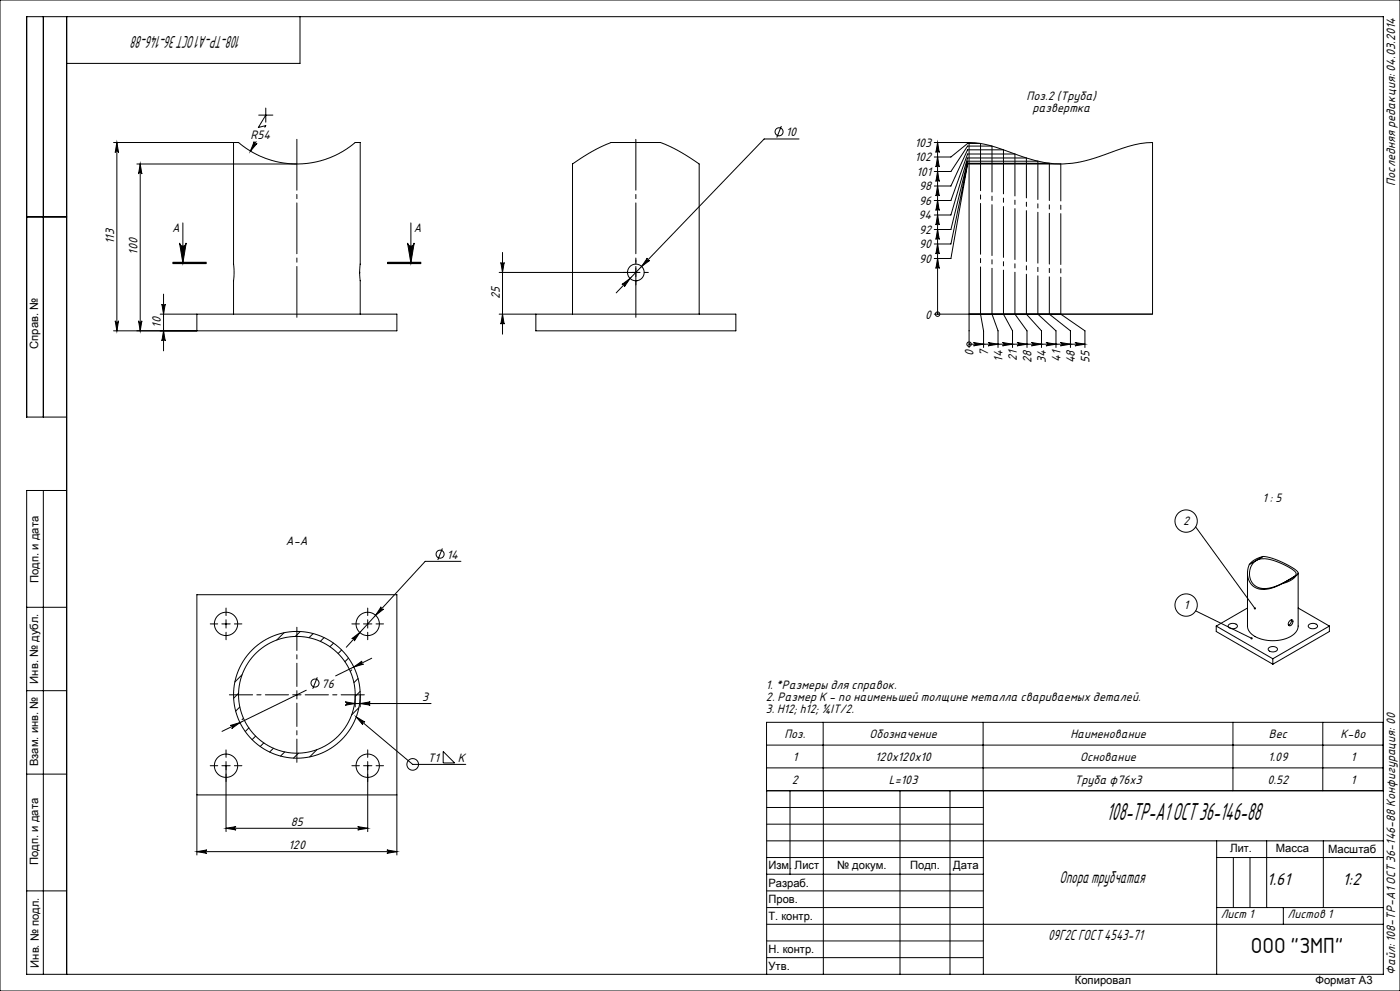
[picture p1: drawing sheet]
<svg xmlns="http://www.w3.org/2000/svg" width="420mm" height="297mm" viewBox="0 0 420 297" stroke-linecap="round" stroke-linejoin="round" font-family="sans-serif">
<g fill="none" stroke="#000" stroke-width=".3">
<path d="M0 0h420v297h-420zM13 5v120M20 5v287M90 5v14h-70M77.6 34.5h4.3M79.7 34.5l-2.2 3.7 2.2-.6-.3 .5M79.7 32.4v4.2M234.4 37.8l-1.4 3.4M34.1 42.7h36M35.1 42.7v56.4M35.1 42.7l.5 3a.5 .5 0 0 0-.5-.5 .5 .5 0 0 0-.5 .5zM41.1 49.1h48"/>
<path d="M42.1 49.1l.5 3a.5 .5 0 0 0-.5-.4 .5 .5 0 0 0-.5 .4zM42.1 49.1v50M70.1 42.7h1.5a27 27 0 0 0 35 0h1.5v36.4l-.2 2.4 .2 12.6M70.1 42.7v36.5l.1 2.4-.1 12.5M76.3 42.5a.5 .5 0 0 0 .1 .6 .5 .5 0 0 0 .7-.1l-2 2.3zM76.8 42.4l-1.7 2.9M239.7 41.6h-10.4l-44.4 46.2M280.3 42.7h10.4M281.3 42.7l.5 3a.5 .5 0 0 0-.5-.5 .5 .5 0 0 0-.5 .5zM281.3 47.1l.5 3a.5 .5 0 0 0-.5-.5 .5 .5 0 0 0-.5 .5zM281.3 51.4l.5 3a.5 .5 0 0 0-.5-.5 .5 .5 0 0 0-.5 .5zM281.3 55.7l.5 3a.5 .5 0 0 0-.5-.4 .5 .5 0 0 0-.5 .4z"/>
<path d="M281.3 42.7v51.4M290.7 42.7a47.4 47.4 0 0 1 15.2 4 34.4 34.4 0 0 0 26.7-.8l1.2-.4a36.4 36.4 0 0 1 12-2.8v51.4h-55.1zM294.2 43h-3.9l-5 4.1h-5M297.6 43.8h-7.3l-5 7.6h-5M301 44.9h-10.7l-5 10.8h-5M304.5 46.2h-14.2l-5 13.9h-5M307.9 47.3h-17.6l-5 17.1h-5M311.4 48.3h-21.1l-5 20.5h-5M314.8 48.9h-24.5l-5 24.2h-5M318.2 49.1h-27.9l-5 28.4h-5M8 65h12M51.9 79h10z"/>
<path d="M51.9 78.8h10M51.9 78.6h10M53.9 72.8a1 1 0 0 0 1 1 1 1 0 0 0 1-1l-1 6zM54.9 66.8v12M116.3 78.8h10M116.3 78.6h10M116.3 79h10M122.3 72.8a1 1 0 0 0 1 1 1 1 0 0 0 1-1l-1 6zM123.3 66.8v12M150.3 78.6a.5 .5 0 0 0 .5 .5 .5 .5 0 0 0 .5-.5l-.5 3zM150.8 75.6v24.5M194.2 77.3a.5 .5 0 0 0 0 .7 .5 .5 0 0 0 .7 0l-2.4 1.8z"/>
<path d="M281.3 60.1l.5 3a.5 .5 0 0 0-.5-.5 .5 .5 0 0 0-.5 .5zM281.3 64.4l.5 3a.5 .5 0 0 0-.5-.4 .5 .5 0 0 0-.5 .4zM281.3 68.8l.5 3a.5 .5 0 0 0-.5-.5 .5 .5 0 0 0-.5 .5zM281.3 73.1l.5 3a.5 .5 0 0 0-.5-.4 .5 .5 0 0 0-.5 .4zM281.3 77.5l.5 3a.5 .5 0 0 0-.5-.5 .5 .5 0 0 0-.5 .5zM34.6 96.1a.5 .5 0 0 0 .5 .5 .5 .5 0 0 0 .5-.5l-.5 3zM41.6 96.1a.5 .5 0 0 0 .5 .5 .5 .5 0 0 0 .5-.5l-.5 3zM48.1 94.1h71v5h-85M48.6 91.1a.5 .5 0 0 0 .5 .5 .5 .5 0 0 0 .5-.5l-.5 3zM49.1 99.1l.5 3a.5 .5 0 0 0-.5-.4 .5 .5 0 0 0-.5 .4zM49.1 88.1v17M59.1 94.1v5"/>
<path d="M107.9 81.6v.2M150.8 94.1l.5 3a.5 .5 0 0 0-.5-.4 .5 .5 0 0 0-.5 .4zM160.8 94.1v5h60v-5h-71M171.8 94.1v-45l1.4-.9a50.5 50.5 0 0 1 10.2-5.5h12.5a6.7 6.7 0 0 1 5 1.2l4.6 2.4 4.2 2.8 .1 45M186.6 85.3l2.4-1.8-1.7 2.5a.5 .5 0 0 0 0-.7 .5 .5 0 0 0-.7 0zM188.3 81.6v.1M190.8 80.4v2.5M191.2 84.1h-.5M192 81.6h-42.2M280.3 94.1h65.5M281.3 94.1h.1M290.7 94.1v10.1"/>
<path d="M294.2 94.2l.9 5v5M294.2 94.1v.1M297.6 94.2l1.8 5v5M297.6 94.1v.1M301 94.2l2.8 5v5M301 94.1v.1M304.5 94.2l3.6 5v5M304.5 94.1v.1M307.9 94.2l4.5 5v5M307.9 94.1v.1M311.4 94.2l5.4 5v5M311.4 94.1v.1"/>
<path d="M314.8 94.2l6.3 5v5M314.8 94.1v.1M318.2 94.2l7.3 5v5M318.2 94.1v.1M290.7 103.2h.1M290.7 103.2h34.8M292.1 102.7l3 .5-3 .5a.5 .5 0 0 0 .4-.5 .5 .5 0 0 0-.4-.5zM296.4 102.7l3 .5-3 .5a.5 .5 0 0 0 .5-.5 .5 .5 0 0 0-.5-.5zM300.8 102.7l3 .5-3 .5a.5 .5 0 0 0 .4-.5 .5 .5 0 0 0-.4-.5zM305.1 102.7l3 .5-3 .5a.5 .5 0 0 0 .5-.5 .5 .5 0 0 0-.5-.5zM309.4 102.7l3 .5-3 .5a.5 .5 0 0 0 .5-.5 .5 .5 0 0 0-.5-.5zM313.8 102.7l3 .5-3 .5a.5 .5 0 0 0 .5-.5 .5 .5 0 0 0-.5-.5z"/>
<path d="M318.1 102.7l3 .5-3 .5a.5 .5 0 0 0 .5-.5 .5 .5 0 0 0-.5-.5zM322.5 102.7l3 .5-3 .5a.5 .5 0 0 0 .5-.5 .5 .5 0 0 0-.5-.5zM20 125h-12v-120h407v287h-407v-145h12M13 147v145M358.7 157.9l17.8 24.4M132.7 164.4l-1.4 3.4M138.3 168.2h-10.7l-23.7 25.8M374.2 171.8v15.8a5.1 5.1 0 0 0 4.6 4.1 10.3 10.3 0 0 0 10.1-2.4l.5-1.6v-15.9M374.8 169.2a5 5 0 0 0 4.1 7.5 12.2 12.2 0 0 0 5.8-1.8M376.9 168a4.6 4.6 0 0 0-1.6 6 4.6 4.6 0 0 0 5.8 2.2l2.8-1 2.9-1.5M376.9 168a8.8 8.8 0 0 1 7.4 .8l1.8 .9a4.7 4.7 0 0 1 2.7 2.3l-.4 .6-1.6 1.1M376.9 168l-2.1 1.2"/>
<path d="M379 166.8a20.6 20.6 0 0 1 10.4 4.8v.4l-.5 .5M379 166.8a7 7 0 0 0-4.2 2.4M379 166.8l-2.1 1.2M386.8 173.7l-2.1 1.2M388.9 172.5a7 7 0 0 1-4.2 2.4M388.9 172.5l-2.1 1.2M8 182h12M66.6 187h2.5M67.8 185.7v2.5M85.2 189.6l-2.2 2.2M90.1 189.3l-1.5 1.4M94 189.9l-1.3 1.2"/>
<path d="M97.2 191.1l-1.1 1.1M100.1 192.7l-1.1 1.1M102.5 194.8l-1.1 1.1M104.6 197.2l-1.1 1.1M105.5 191.4l2.4-1.8-1.6 2.5a.5 .5 0 0 0-.1-.7 .5 .5 0 0 0-.7 0zM106.1 199.9l2.5-1.8a.5 .5 0 0 0-.2 .7 .5 .5 0 0 0 .7 .2zM109.1 187h2.5M110.3 185.7v2.5M111.5 197.3l-10.8 5.3M114.3 181.9a.5 .5 0 0 0 .1 .7 .5 .5 0 0 0 .7-.1l-2.4 1.9zM358.7 183.1l16.8 8.2M364.9 187.6l16.9 9.8"/>
<path d="M364.9 187.6v1.7l16.9 9.8M368.6 187.2l1.1-.4a.98 .98 0 0 1 1.1 .1 .98 .98 0 0 1 .3 1.1l-1.2 .4a1 1 0 0 1-1.4-1.1zM374.2 182.2l-9.3 5.4M380.6 194.2l1.2-.4a1 1 0 0 1 1.3 1.1 1.64 1.64 0 0 1-2.6-.4zM381.8 197.4v1.7M387 186l.3-.2a.57 .57 0 0 1 .7 .3 .57 .57 0 0 1-.3 .7v.2a.65 .65 0 0 1-1 .5 .65 .65 0 0 1 0-1.1zM387.4 185.8l-.2 .9-.7 .6M389.4 182.2l9.4 5.4M392.7 187.2l1-.4a.98 .98 0 0 1 1.1 .1 .98 .98 0 0 1 .3 1.1l-1.2 .4a1 1 0 0 1-1.3-1.1zM398.8 187.6l-17 9.8M398.8 187.6v1.7l-17 9.8M8 207h12"/>
<path d="M69.1 217.4l2.9-.8-2.5 1.7a.5 .5 0 0 0 .2-.6 .5 .5 0 0 0-.6-.3zM71.6 207.8l-1.5 1.4M71.9 211.9l-1.2 1.2M72.6 202.2l-2.1 2.2M73 215.3l-.4 .4M74.6 218.2l-1 1M87.8 208.2h2.5M89.1 207v2.5M91.9 206.9l-25.3 12.3M95.2 203l-1.4 3.4M103.6 210.3l3 .5-3 .5a.5 .5 0 0 0 .4-.5 .5 .5 0 0 0-.4-.5zM105.5 200.8l-.4 .4"/>
<path d="M106.6 208.2v3.6M106.6 210.8h22.7M106.9 214.9l2.6 1.5a.5 .5 0 0 0-.7 .1 .5 .5 0 0 0 0 .7zM106.9 214.9l16.9 14.2h15.9M107.4 203.3l-1.2 1.3M107.7 212.1l-2.2 2.2M108 207.2l-1.4 1.5M108.1 208.2v3.6M108.1 210.8l3-.5a.5 .5 0 0 0-.5 .5 .5 .5 0 0 0 .5 .5zM247 216.5v75.5M294.9 216.5v20.5M369.9 216.5v20.5"/>
<path d="M396.8 216.5v20.5M8 232h12M59.1 238.2h60M66.6 229.5h2.5M67.8 228.2v21M76.7 220.6l-1.1 1.1M79.1 222.6l-1 1.1M82 224.3l-1.1 1.1M85.4 225.4l-1.2 1.2M89.5 225.7l-1.4 1.5M95.1 224.7l-2.2 2.1M109.1 229.5h2.5"/>
<path d="M110.3 228.2v21M133 225.2l3.4 3.5h-3.4zM230 230.1h184.9M230 223.3h184.9M230 237v55M237 237v25M270 237v55M285 237v55M295 237v55M414.9 237v-20.5h-184.9v20.5h185M59.1 256.2v-78h60v78M59.1 255.2h60"/>
<path d="M59.1 255.2l3-.5a.5 .5 0 0 0-.5 .5 .5 .5 0 0 0 .5 .5zM67.8 248.2h42.5M67.8 248.2l3-.5a.5 .5 0 0 0-.5 .5 .5 .5 0 0 0 .5 .5zM107.3 247.7l3 .5-3 .5a.5 .5 0 0 0 .5-.5 .5 .5 0 0 0-.5-.5zM116.1 254.7l3 .5-3 .5a.5 .5 0 0 0 .4-.5 .5 .5 0 0 0-.4-.5zM230 257h65M230 242h65M230 247h65M230 252h185M365 252v40M365 257h50M370 257v15"/>
<path d="M375 257v15M380 252v20M397 252v20M8 267h12M230 262h65M230 267h65M230 272h65M230 277h185M365 272h50M385 272v5M230 282h65M230 287h65"/>
<circle cx="233.7" cy="39.5" r="1.2"/>
<circle cx="190.8" cy="81.6" r="2.5"/>
<circle cx="281.3" cy="94.1" r=".67"/>
<circle cx="290.7" cy="103.2" r=".67"/>
<circle cx="355.8" cy="156.2" r="3.3"/>
<circle cx="132" cy="166.1" r="1.2"/>
<circle cx="67.8" cy="187" r="3.5"/>
<circle cx="110.3" cy="187" r="3.5"/>
<circle cx="355.8" cy="181.3" r="3.3"/>
<circle cx="89.1" cy="208.2" r="17.5"/>
<circle cx="89.1" cy="208.2" r="19"/>
<circle cx="94.5" cy="204.7" r="1.2"/>
<circle cx="67.8" cy="229.5" r="3.5"/>
<circle cx="110.3" cy="229.5" r="3.5"/>
<circle cx="123.8" cy="229.1" r="1.74"/>
</g>
<path d="M86.6 208.2h-17.8M89.1 205.7v-17.7M89.1 210.7v17.8M91.6 208.2h17.7" fill="none" stroke="#000" stroke-width=".3" stroke-dasharray="15.2 1.3 1.3 1.3" stroke-dashoffset="8.3"/>
<g fill="none" stroke="#000" stroke-width=".3" stroke-dasharray="15.2 1.3 1.3 1.3">
<path d="M190.8 79.1v-1.2M188.3 81.6h-1.3M190.8 84.1v1.3M193.3 81.6h1.2M65.3 187h-2.2M67.8 184.5v-2.3M67.8 189.5v2.2M70.3 187h2.3M107.8 187h-2.2M110.3 184.5v-2.3M110.3 189.5v2.2M112.8 187h2.3"/>
<path d="M65.3 229.5h-2.2M67.8 227v-2.3M67.8 232v2.2M70.3 229.5h2.3M107.8 229.5h-2.2M110.3 227v-2.3M110.3 232v2.2M112.8 229.5h2.3"/>
</g>
<path d="M89.1 40.7v55.4M190.8 40.7v55.4" fill="none" stroke="#000" stroke-width=".3" stroke-dasharray="15.2 1.3 1.3 1.3" stroke-dashoffset="-1"/>
<path d="M294.2 94.1v-51.1" fill="none" stroke="#000" stroke-width=".3" stroke-dasharray="15.2 1.3 1.3 1.3" stroke-dashoffset="1.1"/>
<path d="M297.6 94.1v-50.3" fill="none" stroke="#000" stroke-width=".3" stroke-dasharray="15.2 1.3 1.3 1.3" stroke-dashoffset="1.5"/>
<path d="M301 94.1v-49.2" fill="none" stroke="#000" stroke-width=".3" stroke-dasharray="15.2 1.3 1.3 1.3" stroke-dashoffset="2"/>
<path d="M304.5 94.1v-47.9" fill="none" stroke="#000" stroke-width=".3" stroke-dasharray="15.2 1.3 1.3 1.3" stroke-dashoffset="2.7"/>
<path d="M307.9 94.1v-46.8" fill="none" stroke="#000" stroke-width=".3" stroke-dasharray="15.2 1.3 1.3 1.3" stroke-dashoffset="3.3"/>
<path d="M311.4 94.1v-45.8" fill="none" stroke="#000" stroke-width=".3" stroke-dasharray="15.2 1.3 1.3 1.3" stroke-dashoffset="3.8"/>
<path d="M314.8 94.1v-45.2" fill="none" stroke="#000" stroke-width=".3" stroke-dasharray="15.2 1.3 1.3 1.3" stroke-dashoffset="4.1"/>
<path d="M318.2 94.1v-45" fill="none" stroke="#000" stroke-width=".3" stroke-dasharray="15.2 1.3 1.3 1.3" stroke-dashoffset="4.2"/>
<g fill="#000">
<path d="M76.3 42.5l-1.2 2.8 2-2.3a.5 .5 0 0 1-.7 .1 .5 .5 0 0 1-.1-.6zM186.6 85.3a.5 .5 0 0 1 .7 0 .5 .5 0 0 1 0 .7l1.7-2.5zM194.2 77.3l-1.7 2.5 2.4-1.8a.5 .5 0 0 1-.7 0 .5 .5 0 0 1 0-.7zM59.1 255.2l3-.5a.5 .5 0 0 0-.5 .5 .5 .5 0 0 0 .5 .5zM116.1 254.7l3 .5-3 .5a.5 .5 0 0 0 .4-.5 .5 .5 0 0 0-.4-.5zM67.8 248.2l3-.5a.5 .5 0 0 0-.5 .5 .5 .5 0 0 0 .5 .5zM107.3 247.7l3 .5-3 .5a.5 .5 0 0 0 .5-.5 .5 .5 0 0 0-.5-.5zM105.5 191.4a.5 .5 0 0 1 .7 0 .5 .5 0 0 1 .1 .7l1.6-2.5zM114.3 181.9l-1.6 2.5 2.4-1.9a.5 .5 0 0 1-.7 .1 .5 .5 0 0 1-.1-.7zM69.1 217.4a.5 .5 0 0 1 .6 .3 .5 .5 0 0 1-.2 .6l2.5-1.7zM106.1 199.9l3-.9a.5 .5 0 0 1-.7-.2 .5 .5 0 0 1 .2-.7zM108.1 210.8l3-.5a.5 .5 0 0 0-.5 .5 .5 .5 0 0 0 .5 .5zM103.6 210.3l3 .5-3 .5a.5 .5 0 0 0 .4-.5 .5 .5 0 0 0-.4-.5z"/>
<path d="M281.3 42.7l.5 3a.5 .5 0 0 0-.5-.5 .5 .5 0 0 0-.5 .5zM281.3 47.1l.5 3a.5 .5 0 0 0-.5-.5 .5 .5 0 0 0-.5 .5zM281.3 51.4l.5 3a.5 .5 0 0 0-.5-.5 .5 .5 0 0 0-.5 .5zM281.3 55.7l.5 3a.5 .5 0 0 0-.5-.4 .5 .5 0 0 0-.5 .4zM281.3 60.1l.5 3a.5 .5 0 0 0-.5-.5 .5 .5 0 0 0-.5 .5zM281.3 64.4l.5 3a.5 .5 0 0 0-.5-.4 .5 .5 0 0 0-.5 .4zM281.3 68.8l.5 3a.5 .5 0 0 0-.5-.5 .5 .5 0 0 0-.5 .5zM281.3 73.1l.5 3a.5 .5 0 0 0-.5-.4 .5 .5 0 0 0-.5 .4zM281.3 77.5l.5 3a.5 .5 0 0 0-.5-.5 .5 .5 0 0 0-.5 .5z"/>
<path d="M41.6 96.1a.5 .5 0 0 0 .5 .5 .5 .5 0 0 0 .5-.5l-.5 3zM42.1 49.1l.5 3a.5 .5 0 0 0-.5-.4 .5 .5 0 0 0-.5 .4zM150.8 94.1l.5 3a.5 .5 0 0 0-.5-.4 .5 .5 0 0 0-.5 .4zM150.3 78.6a.5 .5 0 0 0 .5 .5 .5 .5 0 0 0 .5-.5l-.5 3z"/>
<path d="M48.6 91.1a.5 .5 0 0 0 .5 .5 .5 .5 0 0 0 .5-.5l-.5 3zM49.1 99.1l.5 3a.5 .5 0 0 0-.5-.4 .5 .5 0 0 0-.5 .4zM35.1 42.7l.5 3a.5 .5 0 0 0-.5-.5 .5 .5 0 0 0-.5 .5zM34.6 96.1a.5 .5 0 0 0 .5 .5 .5 .5 0 0 0 .5-.5l-.5 3z"/>
<path d="M292.1 102.7l3 .5-3 .5a.5 .5 0 0 0 .4-.5 .5 .5 0 0 0-.4-.5zM296.4 102.7l3 .5-3 .5a.5 .5 0 0 0 .5-.5 .5 .5 0 0 0-.5-.5zM300.8 102.7l3 .5-3 .5a.5 .5 0 0 0 .4-.5 .5 .5 0 0 0-.4-.5zM305.1 102.7l3 .5-3 .5a.5 .5 0 0 0 .5-.5 .5 .5 0 0 0-.5-.5zM309.4 102.7l3 .5-3 .5a.5 .5 0 0 0 .5-.5 .5 .5 0 0 0-.5-.5zM313.8 102.7l3 .5-3 .5a.5 .5 0 0 0 .5-.5 .5 .5 0 0 0-.5-.5zM318.1 102.7l3 .5-3 .5a.5 .5 0 0 0 .5-.5 .5 .5 0 0 0-.5-.5zM322.5 102.7l3 .5-3 .5a.5 .5 0 0 0 .5-.5 .5 .5 0 0 0-.5-.5z"/>
<path d="M376.2 182.1v.4l.5 .1-.2-.3 .2 .3 .1-.4zM375.3 191.1v.5l.4-.1-.2-.2 .3 .2-.1-.4zM122.3 72.8a1 1 0 0 0 1 1 1 1 0 0 0 1-1l-1 6zM53.9 72.8a1 1 0 0 0 1 1 1 1 0 0 0 1-1l-1 6zM106.9 214.9l2.6 1.5a.5 .5 0 0 0-.7 .1 .5 .5 0 0 0 0 .7z"/>
</g>
<text font-size="7.3" x="331.9" y="245.9">108-ТР-А1 ОСТ 36-146-88</text>
<text font-size="6.3" x="375.2" y="285.5">ООО &quot;ЗМП&quot;</text>
<g font-size="5.1">
<text x="72.4" y="10.7" transform="rotate(-180 72.4 10.7)">108-ТР-А1 ОСТ 36-146-88</text>
<text x="317.9" y="264.5">Опора трубчатая</text>
<text x="380.1" y="265.3">1.61</text>
<text x="402.8" y="265.3">1:2</text>
</g>
<text font-size="4.4" x="314.4" y="281.8">09Г2С ГОСТ 4543-71</text>
<g font-size="3.7">
<text x="308" y="30.1">Поз.2 (Труба)</text>
<text x="309.7" y="33.6">развертка</text>
<text x="75.2" y="41.6">R54</text>
<text x="235.7" y="40.8">10</text>
<text x="274.5" y="44">103</text>
<text x="274.5" y="48.4">102</text>
<text x="275" y="52.7">101</text>
<text x="275.8" y="57.1">98</text>
<text x="418.5" y="55.6" transform="rotate(-90 418.5 55.6)">Последняя редакция: 04.03.2014</text>
<text x="275.5" y="65.8">94</text>
<text x="275.8" y="61.4">96</text>
<text x="51.6" y="69.5">A</text>
<text x="124.2" y="69.5">A</text>
<text x="275.8" y="70.1">92</text>
<text x="34.3" y="73.1" transform="rotate(-90 34.3 73.1)">113</text>
<text x="41.2" y="76.3" transform="rotate(-90 41.2 76.3)">100</text>
<text x="275.8" y="74.5">90</text>
<text x="275.8" y="78.8">90</text>
<text x="149.9" y="89.7" transform="rotate(-90 149.9 89.7)">25</text>
<text x="277.6" y="95.5">0</text>
<text x="48.2" y="98.2" transform="rotate(-90 48.2 98.2)">10</text>
<text x="292.1" y="106.8" transform="rotate(-90 292.1 106.8)">0</text>
<text x="296.4" y="106.8" transform="rotate(-90 296.4 106.8)">7</text>
<text x="300.7" y="108.4" transform="rotate(-90 300.7 108.4)">14</text>
<text x="305.1" y="108.1" transform="rotate(-90 305.1 108.1)">21</text>
<text x="309.4" y="108.7" transform="rotate(-90 309.4 108.7)">28</text>
<text x="313.8" y="108.9" transform="rotate(-90 313.8 108.9)">34</text>
<text x="318.1" y="108.4" transform="rotate(-90 318.1 108.4)">41</text>
<text x="322.5" y="108.9" transform="rotate(-90 322.5 108.9)">48</text>
<text x="326.8" y="108.7" transform="rotate(-90 326.8 108.7)">55</text>
<text x="378.8" y="150.6">1 : 5</text>
<text x="354.9" y="157.4">2</text>
<text x="85.8" y="163.5">A-A</text>
<text x="134" y="167.4">14</text>
<text x="355.2" y="182.6">1</text>
<text x="96.5" y="206">76</text>
<text x="229.8" y="206.5">1. *Размеры для справок.</text>
<text x="126.6" y="210">3</text>
<text x="229.8" y="210">2. Размер К - по наименьшей толщине металла свариваемых деталей.</text>
<text x="229.8" y="213.6">3. H12; h12; «IT/2.</text>
<text x="235.3" y="221.2">Поз.</text>
<text x="260.9" y="221.2">Обозначение</text>
<text x="321.1" y="221.2">Наименование</text>
<text x="380.7" y="221.2">Вес</text>
<text x="402.2" y="221.2">К-во</text>
<text x="128.3" y="228.3">Т1</text>
<text x="137.3" y="228.3">К</text>
<text x="237.8" y="228">1</text>
<text x="262.6" y="228">120х120х10</text>
<text x="324.1" y="228">Основание</text>
<text x="380.5" y="228">1.09</text>
<text x="405.2" y="228">1</text>
<text x="237.5" y="234.8">2</text>
<text x="266.6" y="234.8">L=103</text>
<text x="322.3" y="234.8">Труба ф76х3</text>
<text x="380.2" y="234.8">0.52</text>
<text x="405.2" y="234.8">1</text>
<text x="87.3" y="247.4">85</text>
<text x="86.6" y="254.4">120</text>
<text x="418.5" y="292.1" transform="rotate(-90 418.5 292.1)">Файл: 108-ТР-А1 ОСТ 36-146-88 Конфигурация: 00</text>
</g>
<g font-size="3.6">
<text x="366.2" y="275.3">Лист 1</text>
<text x="386.3" y="275.2">Листов 1</text>
</g>
<g font-size="3.4">
<text x="11.5" y="104.5" transform="rotate(-90 11.5 104.5)">Справ. №</text>
<text x="11.6" y="174.7" transform="rotate(-90 11.6 174.7)">Подп. и дата</text>
<text x="11.4" y="204.9" transform="rotate(-90 11.4 204.9)">Инв. № дубл.</text>
<text x="11.4" y="229.6" transform="rotate(-90 11.4 229.6)">Взам. инв. №</text>
<text x="369" y="255.5">Лит.</text>
<text x="382.8" y="255.5">Масса</text>
<text x="398.4" y="255.8">Масштаб</text>
<text x="11.4" y="259.2" transform="rotate(-90 11.4 259.2)">Подп. и дата</text>
<text x="230.5" y="260.4">Изм.</text>
<text x="238.4" y="260.4">Лист</text>
<text x="251.1" y="260.4">№ докум.</text>
<text x="273" y="260.4">Подп.</text>
<text x="286" y="260.4">Дата</text>
<text x="230.5" y="265.7">Разраб.</text>
<text x="230.5" y="275.7">Т. контр.</text>
<text x="230.6" y="270.7">Пров.</text>
<text x="230.6" y="285.7">Н. контр.</text>
<text x="11.6" y="290" transform="rotate(-90 11.6 290)">Инв. № подл.</text>
<text x="230.6" y="290.8">Утв.</text>
<text x="322.5" y="295">Копировал</text>
<text x="394.6" y="295">Формат А3</text>
</g>
</svg>
